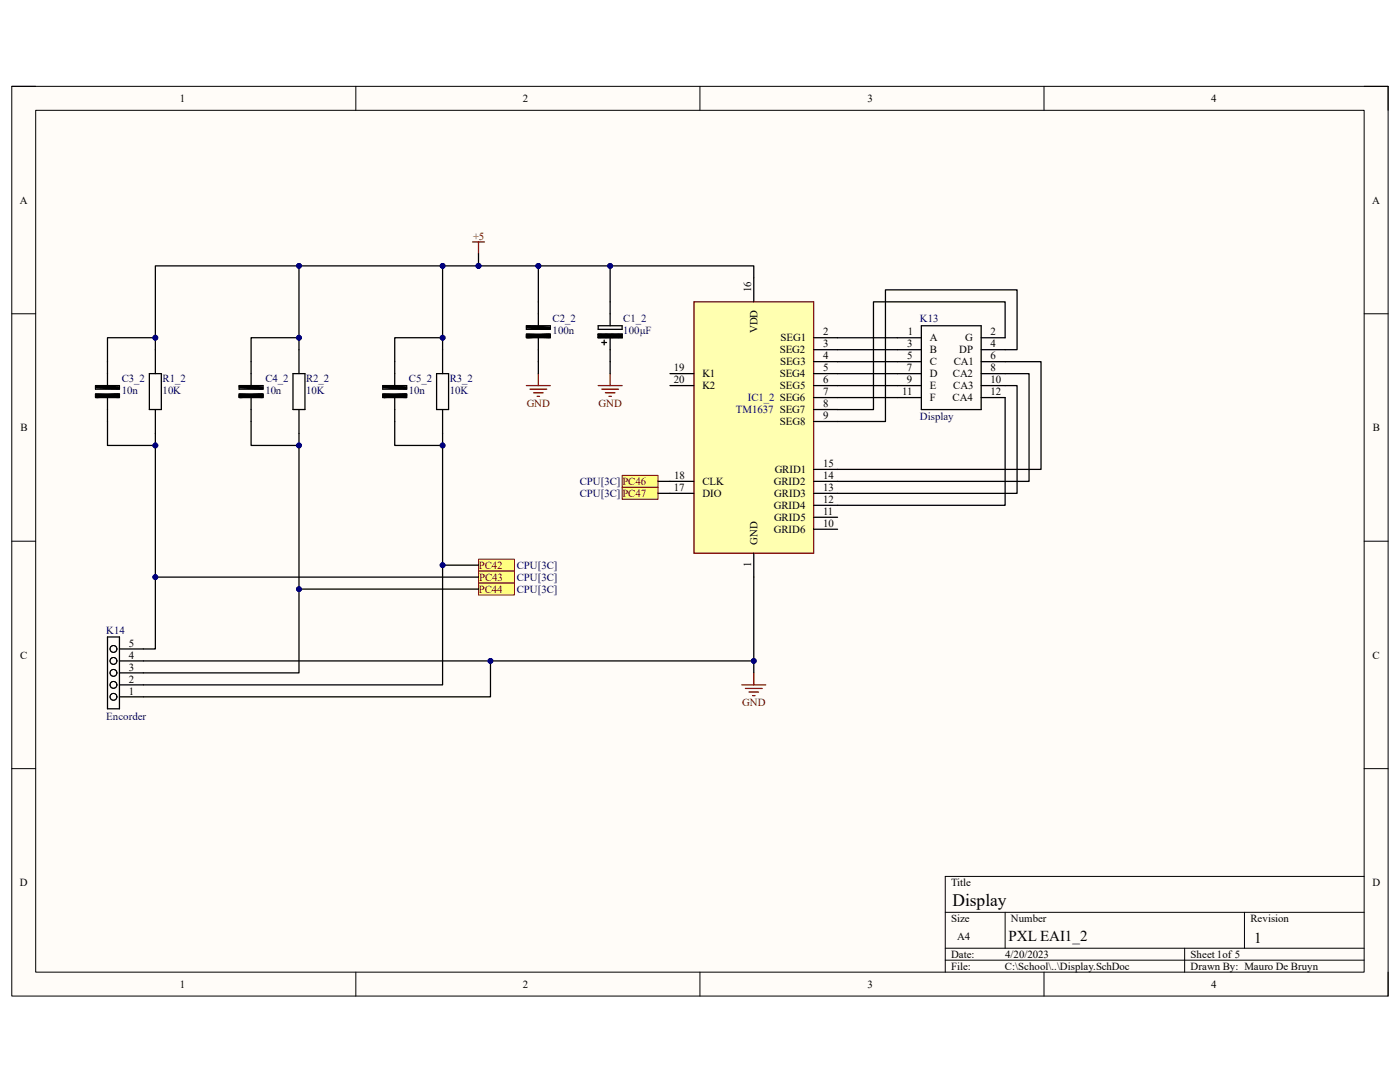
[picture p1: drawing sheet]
<svg xmlns="http://www.w3.org/2000/svg" width="279mm" height="216mm" viewBox="0 0 279 216" stroke-linecap="round" stroke-linejoin="round" font-family="sans-serif">
<path d="M2.3 17.2h274.7v181.6h-274.7z" fill-rule="evenodd" fill="#fffcf8"/>
<path d="M2.3 17.2h274.7v181.6h-274.7z" fill="none" stroke="#000" stroke-width=".2"/>
<path d="M7.1 22h265.1v172h-265.1z" fill-rule="evenodd" fill="#fffcf8"/>
<g fill="none" stroke="#000" stroke-width=".2">
<path d="M2.3 17.2h4.8M71 17.2v4.8M139.7 17.2v4.8M208.4 17.2v4.8M272.2 17.2h4.8v4.8M7.1 22h265.1v172h-265.1zM2.3 62.6h4.8M272.2 62.6h4.8M2.3 108h4.8M272.2 108h4.8M2.3 153.4h4.8M272.2 153.4h4.8"/>
<path d="M272.2 174.9h-83.6v19.1M71 194v4.8M139.7 194v4.8M188.6 182h83.6M188.6 189.2h83.6M188.6 191.6h83.6M200.6 182v7.2M208.4 194v4.8M236.4 189.2v4.8M248.4 182v7.2M277 194v4.8"/>
</g>
<path d="M138.5 60.2h23.9v50.2h-23.9z" fill-rule="evenodd" fill="#ffffb0"/>
<g fill="none" stroke="#800000" stroke-width=".25">
<path d="M94.3 48.3h2.4M95.5 48.3v2.4M105.1 76.9h4.7M105.8 77.7h3.3M106.5 78.4h1.9M107.2 79.1h.5M107.4 74.6v2.3M119.4 76.9h4.8M120.1 77.7h3.3M120.8 78.4h1.9M121.5 79.1h.5M121.8 74.6v2.3"/>
<path d="M138.5 60.2h23.9v50.2h-23.9z"/>
</g>
<g fill="none" stroke="#000" stroke-width=".25">
<path d="M150.4 55.4v4.8M19.1 76.9h4.7v.8h-4.7zM19.1 78.6h4.7v.7h-4.7zM21.4 72.2v4.7M21.4 79.3v4.8M29.8 74.6h2.4v7.1h-2.4zM31 69.8v4.8M47.7 76.9h4.8v.8h-4.8zM47.7 78.6h4.8v.7h-4.8zM50.1 72.2v4.7M50.1 79.3v4.8M58.5 74.6h2.4v7.1h-2.4z"/>
<path d="M59.7 69.8v4.8M76.4 76.9h4.8v.8h-4.8zM76.4 78.6h4.8v.7h-4.8zM78.8 72.2v4.7M78.8 79.3v4.8M87.1 74.6h2.4v7.1h-2.4zM88.3 69.8v4.8M105.1 66.7h4.7v.7h-4.7zM105.1 65h4.7v.7h-4.7zM107.4 60.2v4.8M107.4 67.4v4.8M119.4 67.4h4.8"/>
<path d="M119.4 65h4.8v.7h-4.8zM119.4 66.7h4.8M119.4 66.7v.7M119.4 67.4l.2-.7 .3 .7 .2-.7 .2 .7 .3-.7 .2 .7 .3-.7 .2 .7 .2-.7 .3 .7M119.4 66.7l.2 .7 .3-.7 .2 .7 .2-.7 .3 .7 .2-.7 .3 .7 .2-.7 .2 .7 .3-.7 .2 .7 .2-.7 .3 .7 .2-.7 .3 .7 .2-.7 .2 .7 .3-.7 .2 .7 .3-.7M120.1 68.3h1M120.6 67.9v.9M121.8 60.2v4.8M121.8 67.4v4.8M121.8 67.4l.2-.7 .2 .7 .3-.7 .2 .7 .3-.7 .2 .7 .2-.7 .3 .7 .2-.7 .3 .7M124.2 66.7v.7M133.7 74.6h4.8"/>
<path d="M133.7 76.9h4.8M162.4 67.4h4.8M162.4 69.8h4.8M162.4 72.2h4.8M162.4 74.6h4.8M162.4 76.9h4.8M162.4 79.3h4.8M179.1 67.4h4.8M179.1 69.8h4.8M179.1 72.2h4.8M179.1 74.6h4.8M179.1 76.9h4.8"/>
<path d="M179.1 79.3h4.8M183.9 65h11.9v16.7h-11.9zM195.8 67.4h4.8M195.8 69.8h4.8M195.8 72.2h4.8M195.8 74.6h4.8M195.8 76.9h4.8M195.8 79.3h4.8M31 81.7v4.8M59.7 81.7v4.8M88.3 81.7v4.8M133.7 96h4.8"/>
<path d="M133.7 98.4h4.8M162.4 81.7h4.8M162.4 84.1h4.8M162.4 96h4.8M162.4 98.4h4.8M162.4 93.7h4.8M150.4 110.4v4.8M162.4 105.6h4.8M162.4 100.8h4.8M162.4 103.2h4.8M21.5 127.1h2.3v14.3h-2.3zM23.8 139h4.8"/>
<path d="M23.8 136.7h4.8M23.8 134.3h4.8M23.8 131.9h4.8M23.8 129.5h4.8"/>
</g>
<path d="M19.3 77.2l4.3 .2M19.3 78.9l4.3 .2M23.6 78.9l-4.3 .2M48 77.2l4.3 .2M48 78.9l4.3 .2M52.3 78.9l-4.3 .2M76.6 77.2l4.3 .2M76.6 78.9l4.3 .2M80.9 78.9l-4.3 .2M105.3 65.2l4.3 .3M105.3 66.9l4.3 .3M109.6 66.9l-4.3 .3" fill="none" stroke="#000" stroke-width=".72"/>
<g fill="none" stroke="#000" stroke-width=".2">
<circle cx="22.6" cy="134.3" r=".68"/>
<circle cx="22.6" cy="131.9" r=".68"/>
<circle cx="22.6" cy="139" r=".68"/>
<circle cx="22.6" cy="136.7" r=".68"/>
<circle cx="22.6" cy="129.5" r=".68"/>
</g>
<path d="M95.5 111.6h7.2v2.4h-7.2z" fill-rule="evenodd" fill="#ffff80"/>
<path d="M95.5 111.6h7.2v2.4h-7.2z" fill="none" stroke="#800000" stroke-width=".2"/>
<path d="M95.5 114h7.2v2.4h-7.2z" fill-rule="evenodd" fill="#ffff80"/>
<path d="M95.5 114h7.2v2.4h-7.2z" fill="none" stroke="#800000" stroke-width=".2"/>
<path d="M95.5 116.4h7.2v2.3h-7.2z" fill-rule="evenodd" fill="#ffff80"/>
<path d="M95.5 116.4h7.2v2.3h-7.2z" fill="none" stroke="#800000" stroke-width=".2"/>
<path d="M124.2 94.9h7.1v2.3h-7.1z" fill-rule="evenodd" fill="#ffff80"/>
<path d="M124.2 94.9h7.1v2.3h-7.1z" fill="none" stroke="#800000" stroke-width=".2"/>
<path d="M124.2 97.2h7.1v2.4h-7.1z" fill-rule="evenodd" fill="#ffff80"/>
<path d="M124.2 97.2h7.1v2.4h-7.1z" fill="none" stroke="#800000" stroke-width=".2"/>
<path d="M148 136.7h4.8M148.8 137.4h3.3M149.5 138.1h1.9M150.2 138.8h.5M150.4 134.3v2.4" fill="none" stroke="#800000" stroke-width=".25"/>
<path d="M59.7 53.1v16.7" fill="none" stroke="#000" stroke-width=".25"/>
<circle cx="59.7" cy="67.4" r=".48" fill="#000080"/>
<circle cx="59.7" cy="67.4" r=".48" fill="none" stroke="#000080" stroke-width=".2"/>
<circle cx="59.7" cy="53.1" r=".48" fill="#000080"/>
<circle cx="59.7" cy="53.1" r=".48" fill="none" stroke="#000080" stroke-width=".2"/>
<path d="M88.3 53.1v16.7" fill="none" stroke="#000" stroke-width=".25"/>
<circle cx="88.3" cy="67.4" r=".48" fill="#000080"/>
<circle cx="88.3" cy="67.4" r=".48" fill="none" stroke="#000080" stroke-width=".2"/>
<circle cx="88.3" cy="53.1" r=".48" fill="#000080"/>
<circle cx="88.3" cy="53.1" r=".48" fill="none" stroke="#000080" stroke-width=".2"/>
<path d="M88.3 67.4h-9.5v4.8" fill="none" stroke="#000" stroke-width=".25"/>
<circle cx="88.3" cy="67.4" r=".48" fill="#000080"/>
<circle cx="88.3" cy="67.4" r=".48" fill="none" stroke="#000080" stroke-width=".2"/>
<path d="M59.7 67.4h-9.6v4.8" fill="none" stroke="#000" stroke-width=".25"/>
<circle cx="59.7" cy="67.4" r=".48" fill="#000080"/>
<circle cx="59.7" cy="67.4" r=".48" fill="none" stroke="#000080" stroke-width=".2"/>
<path d="M31 67.4h-9.6v4.8" fill="none" stroke="#000" stroke-width=".25"/>
<circle cx="31" cy="67.4" r=".48" fill="#000080"/>
<circle cx="31" cy="67.4" r=".48" fill="none" stroke="#000080" stroke-width=".2"/>
<path d="M107.4 53.1v7.1M107.4 72.2v2.4M121.8 72.2v2.4" fill="none" stroke="#000" stroke-width=".25"/>
<circle cx="107.4" cy="53.1" r=".48" fill="#000080"/>
<circle cx="107.4" cy="53.1" r=".48" fill="none" stroke="#000080" stroke-width=".2"/>
<path d="M121.8 53.1v7.1" fill="none" stroke="#000" stroke-width=".25"/>
<circle cx="121.8" cy="53.1" r=".48" fill="#000080"/>
<circle cx="121.8" cy="53.1" r=".48" fill="none" stroke="#000080" stroke-width=".2"/>
<g fill="none" stroke="#000" stroke-width=".25">
<path d="M167.2 67.4h11.9M167.2 69.8h11.9M167.2 72.2h11.9M167.2 74.6h11.9M167.2 76.9h11.9M167.2 79.3h11.9M200.6 67.4v-7.2h-26.3v21.5h-7.1M200.6 69.8h2.4v-12h-26.3v26.3h-9.5M200.6 79.3v21.5h-33.4M200.6 76.9h2.4v21.5h-35.8M200.6 74.6h4.8v21.5h-38.2M200.6 72.2h7.2v21.5h-40.6"/>
<path d="M78.8 84.1v4.8h9.5v-2.4"/>
</g>
<circle cx="88.3" cy="88.9" r=".48" fill="#000080"/>
<circle cx="88.3" cy="88.9" r=".48" fill="none" stroke="#000080" stroke-width=".2"/>
<path d="M50.1 84.1v4.8h9.6v-2.4" fill="none" stroke="#000" stroke-width=".25"/>
<circle cx="59.7" cy="88.9" r=".48" fill="#000080"/>
<circle cx="59.7" cy="88.9" r=".48" fill="none" stroke="#000080" stroke-width=".2"/>
<path d="M88.3 112.8h7.2" fill="none" stroke="#000" stroke-width=".25"/>
<circle cx="88.3" cy="112.8" r=".48" fill="#000080"/>
<circle cx="88.3" cy="112.8" r=".48" fill="none" stroke="#000080" stroke-width=".2"/>
<path d="M59.7 117.5h35.8" fill="none" stroke="#000" stroke-width=".25"/>
<circle cx="59.7" cy="117.5" r=".48" fill="#000080"/>
<circle cx="59.7" cy="117.5" r=".48" fill="none" stroke="#000080" stroke-width=".2"/>
<path d="M95.5 53.1h-64.5v16.7M131.3 96h2.4M131.3 98.4h2.4" fill="none" stroke="#000" stroke-width=".25"/>
<circle cx="95.5" cy="53.1" r=".48" fill="#000080"/>
<circle cx="95.5" cy="53.1" r=".48" fill="none" stroke="#000080" stroke-width=".2"/>
<circle cx="88.3" cy="53.1" r=".48" fill="#000080"/>
<circle cx="88.3" cy="53.1" r=".48" fill="none" stroke="#000080" stroke-width=".2"/>
<circle cx="59.7" cy="53.1" r=".48" fill="#000080"/>
<circle cx="59.7" cy="53.1" r=".48" fill="none" stroke="#000080" stroke-width=".2"/>
<circle cx="31" cy="67.4" r=".48" fill="#000080"/>
<circle cx="31" cy="67.4" r=".48" fill="none" stroke="#000080" stroke-width=".2"/>
<path d="M95.5 53.1h11.9" fill="none" stroke="#000" stroke-width=".25"/>
<circle cx="95.5" cy="53.1" r=".48" fill="#000080"/>
<circle cx="95.5" cy="53.1" r=".48" fill="none" stroke="#000080" stroke-width=".2"/>
<circle cx="107.4" cy="53.1" r=".48" fill="#000080"/>
<circle cx="107.4" cy="53.1" r=".48" fill="none" stroke="#000080" stroke-width=".2"/>
<path d="M107.4 53.1h43v2.3" fill="none" stroke="#000" stroke-width=".25"/>
<circle cx="107.4" cy="53.1" r=".48" fill="#000080"/>
<circle cx="107.4" cy="53.1" r=".48" fill="none" stroke="#000080" stroke-width=".2"/>
<circle cx="121.8" cy="53.1" r=".48" fill="#000080"/>
<circle cx="121.8" cy="53.1" r=".48" fill="none" stroke="#000080" stroke-width=".2"/>
<path d="M95.5 50.7v2.4" fill="none" stroke="#000" stroke-width=".25"/>
<circle cx="95.5" cy="53.1" r=".48" fill="#000080"/>
<circle cx="95.5" cy="53.1" r=".48" fill="none" stroke="#000080" stroke-width=".2"/>
<path d="M21.5 84.1v4.8h9.5v-2.4" fill="none" stroke="#000" stroke-width=".25"/>
<circle cx="31" cy="88.9" r=".48" fill="#000080"/>
<circle cx="31" cy="88.9" r=".48" fill="none" stroke="#000080" stroke-width=".2"/>
<path d="M59.7 88.9v45.4h-31.1" fill="none" stroke="#000" stroke-width=".25"/>
<circle cx="59.7" cy="88.9" r=".48" fill="#000080"/>
<circle cx="59.7" cy="88.9" r=".48" fill="none" stroke="#000080" stroke-width=".2"/>
<circle cx="59.7" cy="117.5" r=".48" fill="#000080"/>
<circle cx="59.7" cy="117.5" r=".48" fill="none" stroke="#000080" stroke-width=".2"/>
<path d="M88.3 88.9v47.8h-59.7" fill="none" stroke="#000" stroke-width=".25"/>
<circle cx="88.3" cy="88.9" r=".48" fill="#000080"/>
<circle cx="88.3" cy="88.9" r=".48" fill="none" stroke="#000080" stroke-width=".2"/>
<circle cx="88.3" cy="112.8" r=".48" fill="#000080"/>
<circle cx="88.3" cy="112.8" r=".48" fill="none" stroke="#000080" stroke-width=".2"/>
<path d="M31 88.9v26.3h64.5" fill="none" stroke="#000" stroke-width=".25"/>
<circle cx="31" cy="88.9" r=".48" fill="#000080"/>
<circle cx="31" cy="88.9" r=".48" fill="none" stroke="#000080" stroke-width=".2"/>
<circle cx="31" cy="115.2" r=".48" fill="#000080"/>
<circle cx="31" cy="115.2" r=".48" fill="none" stroke="#000080" stroke-width=".2"/>
<path d="M28.6 131.9h69.3v7.1h-69.3" fill="none" stroke="#000" stroke-width=".25"/>
<circle cx="97.9" cy="131.9" r=".48" fill="#000080"/>
<circle cx="97.9" cy="131.9" r=".48" fill="none" stroke="#000080" stroke-width=".2"/>
<path d="M97.9 131.9h52.5v2.4" fill="none" stroke="#000" stroke-width=".25"/>
<circle cx="97.9" cy="131.9" r=".48" fill="#000080"/>
<circle cx="97.9" cy="131.9" r=".48" fill="none" stroke="#000080" stroke-width=".2"/>
<circle cx="150.4" cy="131.9" r=".48" fill="#000080"/>
<circle cx="150.4" cy="131.9" r=".48" fill="none" stroke="#000080" stroke-width=".2"/>
<path d="M150.4 115.2v16.7" fill="none" stroke="#000" stroke-width=".25"/>
<circle cx="150.4" cy="131.9" r=".48" fill="#000080"/>
<circle cx="150.4" cy="131.9" r=".48" fill="none" stroke="#000080" stroke-width=".2"/>
<path d="M31 115.2v14.3h-2.4" fill="none" stroke="#000" stroke-width=".25"/>
<circle cx="31" cy="115.2" r=".48" fill="#000080"/>
<circle cx="31" cy="115.2" r=".48" fill="none" stroke="#000080" stroke-width=".2"/>
<text font-size="3.5" x="190.1" y="180.8">Display</text>
<g font-size="3">
<text x="201.3" y="187.8">PXL EAI1_2</text>
<text x="250.3" y="188.1">1</text>
</g>
<g font-size="2.2">
<text x="35.9" y="20.4">1</text>
<text x="104.4" y="20.4">2</text>
<text x="173.1" y="20.4">3</text>
<text x="241.7" y="20.4">4</text>
<text x="3.9" y="40.6">A</text>
<text x="273.9" y="40.6">A</text>
<text x="149.9" y="58.3" transform="rotate(-90 149.9 58.3)">16</text>
<text x="151.2" y="66.5" transform="rotate(-90 151.2 66.5)">VDD</text>
<text x="155.6" y="70.5">SEG2</text>
<text x="155.8" y="68.1">SEG1</text>
<text x="164.3" y="66.9">2</text>
<text x="164.3" y="69.3">3</text>
<text x="164.3" y="71.7">4</text>
<text x="181" y="71.7">5</text>
<text x="181.1" y="69.3">3</text>
<text x="181.1" y="66.9">1</text>
<text x="185.5" y="68.1">A</text>
<text x="185.5" y="70.5">B</text>
<text x="191.4" y="70.5">DP</text>
<text x="192.6" y="68.1">G</text>
<text x="197.7" y="66.9">2</text>
<text x="197.7" y="69.3">4</text>
<text x="197.7" y="71.7">6</text>
<text x="134.5" y="76.5">20</text>
<text x="134.5" y="74.1">19</text>
<text x="140.2" y="77.7">K2</text>
<text x="140.2" y="75.3">K1</text>
<text x="155.6" y="75.3">SEG4</text>
<text x="155.7" y="77.7">SEG5</text>
<text x="155.7" y="72.9">SEG3</text>
<text x="164.3" y="74.1">5</text>
<text x="164.3" y="76.5">6</text>
<text x="181" y="74.1">7</text>
<text x="181" y="76.5">9</text>
<text x="185.5" y="72.9">C</text>
<text x="185.5" y="75.3">D</text>
<text x="185.5" y="77.7">E</text>
<text x="190.2" y="75.3">CA2</text>
<text x="190.2" y="77.7">CA3</text>
<text x="190.3" y="72.9">CA1</text>
<text x="197.7" y="74.1">8</text>
<text x="197.7" y="76.5">10</text>
<text x="164.3" y="78.9">7</text>
<text x="164.3" y="81.3">8</text>
<text x="164.3" y="83.7">9</text>
<text x="180" y="78.9">11</text>
<text x="185.5" y="80.1">F</text>
<text x="190.1" y="80.1">CA4</text>
<text x="197.7" y="78.9">12</text>
<text x="4.1" y="86">B</text>
<text x="155.7" y="84.8">SEG8</text>
<text x="274" y="86">B</text>
<text x="134.5" y="95.6">18</text>
<text x="154.6" y="94.4">GRID1</text>
<text x="164.3" y="93.2">15</text>
<text x="164.3" y="95.6">14</text>
<text x="134.5" y="98">17</text>
<text x="140.2" y="96.8">CLK</text>
<text x="140.2" y="99.2">DIO</text>
<text x="154.4" y="96.8">GRID2</text>
<text x="154.4" y="101.6">GRID4</text>
<text x="154.5" y="99.2">GRID3</text>
<text x="164.3" y="98">13</text>
<text x="164.3" y="100.4">12</text>
<text x="154.4" y="106.3">GRID6</text>
<text x="154.5" y="104">GRID5</text>
<text x="164.3" y="105.2">10</text>
<text x="164.3" y="102.7">11</text>
<text x="149.9" y="113.1" transform="rotate(-90 149.9 113.1)">1</text>
<text x="151.2" y="108.7" transform="rotate(-90 151.2 108.7)">GND</text>
<text x="4" y="131.4">C</text>
<text x="25.7" y="131.4">4</text>
<text x="25.7" y="129">5</text>
<text x="273.9" y="131.4">C</text>
<text x="25.7" y="136.2">2</text>
<text x="25.7" y="133.8">3</text>
<text x="25.7" y="138.6">1</text>
<text x="4" y="176.8">D</text>
<text x="189.8" y="176.8">Title</text>
<text x="273.9" y="176.8">D</text>
<text x="189.8" y="184">Size</text>
<text x="201.8" y="184">Number</text>
<text x="249.6" y="184">Revision</text>
<text x="189.8" y="191.1">Date:</text>
<text x="191" y="187.5">A4</text>
<text x="200.6" y="191.1">4/20/2023</text>
<text x="237.6" y="191.1">Sheet 1of 5</text>
<text x="35.9" y="197.1">1</text>
<text x="104.4" y="197.1">2</text>
<text x="173.1" y="197.1">3</text>
<text x="189.8" y="193.5">File:</text>
<text x="200.6" y="193.5">C:\School\..\Display.SchDoc</text>
<text x="237.6" y="193.5">Drawn By: Mauro De Bruyn</text>
<text x="241.7" y="197.1">4</text>
</g>
<g font-size="2.2" fill="#800000">
<text x="94.4" y="47.8">+5</text>
<text x="105.1" y="81.3">GND</text>
<text x="119.5" y="81.3">GND</text>
<text x="124.2" y="96.8">PC46</text>
<text x="124.2" y="99.2">PC47</text>
<text x="95.5" y="113.5">PC42</text>
<text x="95.5" y="118.3">PC44</text>
<text x="95.6" y="115.9">PC43</text>
<text x="148.1" y="141">GND</text>
</g>
<g font-size="2.2" fill="#000080">
<text x="110.3" y="64.3">C2_2</text>
<text x="124.4" y="64.3">C1_2</text>
<text x="183.6" y="64.3">K13</text>
<text x="110.3" y="66.7">100n</text>
<text x="124.4" y="66.7">100µF</text>
<text x="24.3" y="76.2">C3_2</text>
<text x="32.4" y="76.2">R1_2</text>
<text x="53" y="76.2">C4_2</text>
<text x="61.1" y="76.2">R2_2</text>
<text x="81.6" y="76.2">C5_2</text>
<text x="89.7" y="76.2">R3_2</text>
<text x="24.3" y="78.6">10n</text>
<text x="32.4" y="78.6">10K</text>
<text x="53" y="78.6">10n</text>
<text x="61.1" y="78.6">10K</text>
<text x="81.6" y="78.6">10n</text>
<text x="89.7" y="78.6">10K</text>
<text x="146.9" y="82.5">TM1637 SEG7</text>
<text x="149.2" y="80.1">IC1_2 SEG6</text>
<text x="183.6" y="83.9">Display</text>
<text x="115.7" y="96.8">CPU[3C]</text>
<text x="115.7" y="99.2">CPU[3C]</text>
<text x="103.1" y="113.5">CPU[3C]</text>
<text x="103.1" y="115.9">CPU[3C]</text>
<text x="103.1" y="118.3">CPU[3C]</text>
<text x="21.2" y="126.4">K14</text>
<text x="21.2" y="143.6">Encorder</text>
</g>
</svg>
